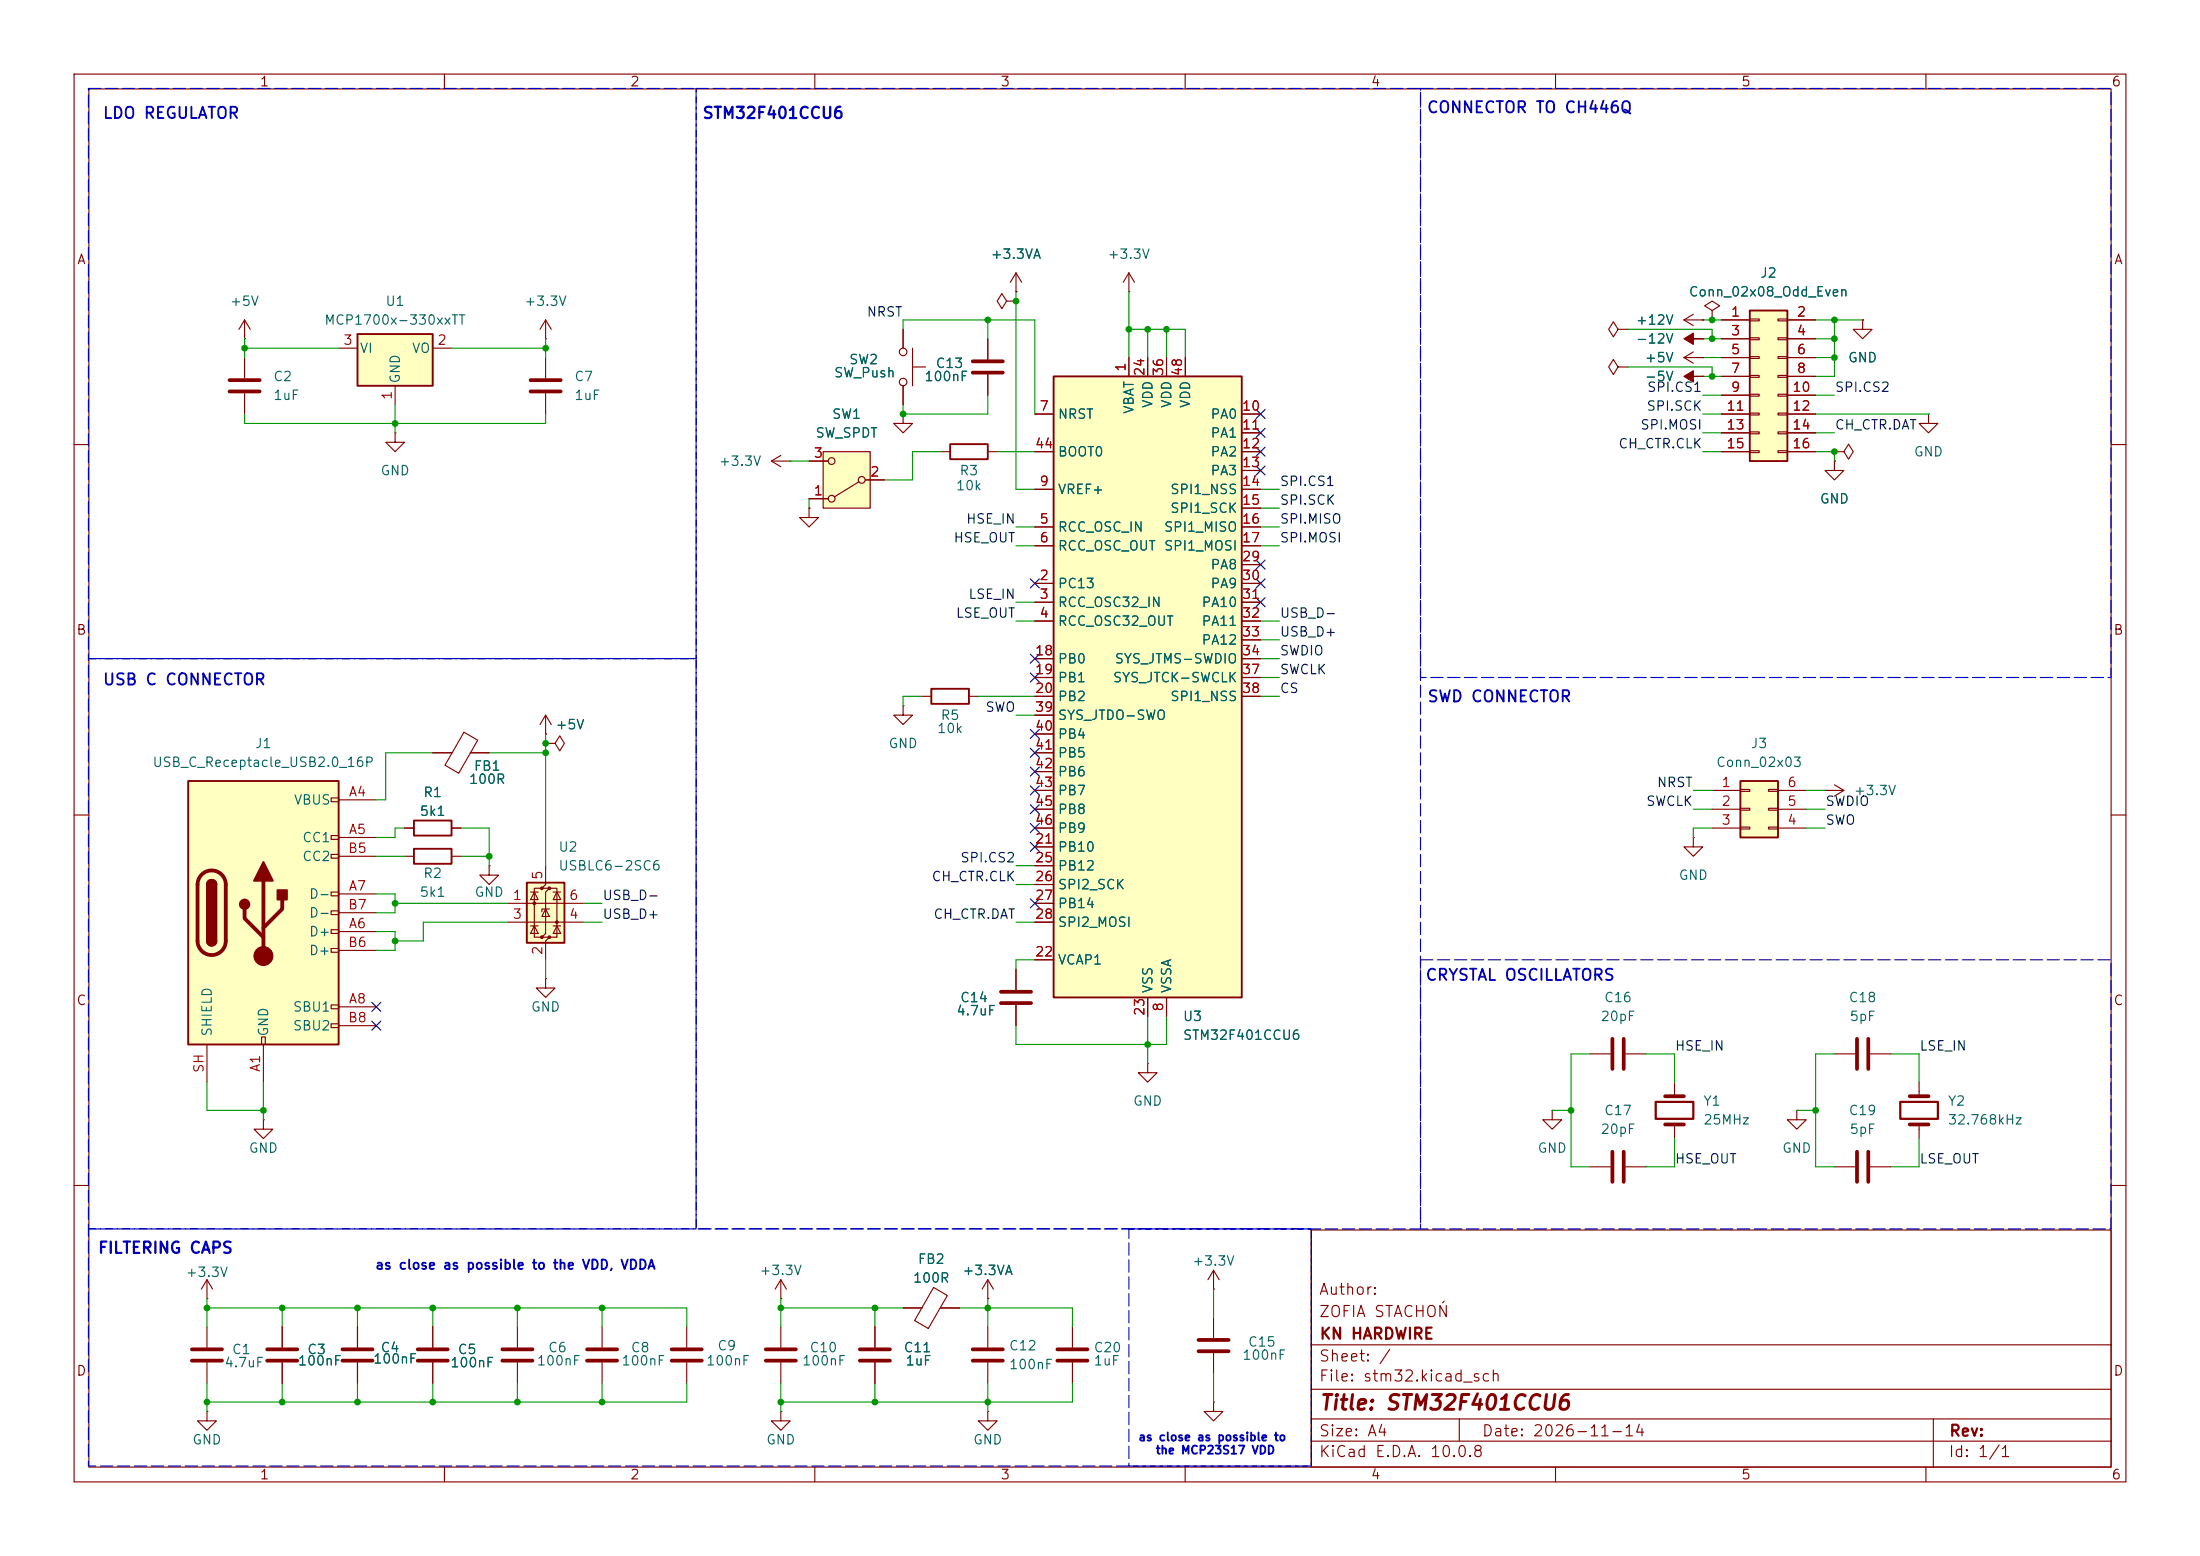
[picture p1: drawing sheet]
<svg xmlns="http://www.w3.org/2000/svg" width="297mm" height="210mm" viewBox="0 0 297 210" stroke-linecap="round" stroke-linejoin="round" font-family="sans-serif">
<g fill="none" stroke="#840000" stroke-width=".15">
<path d="M10 10h277v190h-277zM12 12h273v186h-273zM60 10v2M110 10v2M160 10v2M210 10v2M260 10v2M10 60h2M285 60h2M73.7 99.1h.1M73.7 96.5l-.8 1.3M73.7 96.5l.7 1.3"/>
<path d="M73.7 96.5v2.6M10 110h2M66 116.8v1.3h1.3l-1.3 1.3-1.2-1.3h1.2M66 116.8h.1M285 110h2M154.9 143.5v1.3h1.3l-1.3 1.3-1.2-1.3h1.2M154.9 143.5h.1M10 160h2M177 166h108v32h-108zM285 160h2M60 198v2M110 198v2"/>
<path d="M160 198v2M177 194.5h108M177 191.5h108M177 187.5h108M177 181.5h108M197 191.5v3M210 198v2M260 198v2M261 191.5v6.5"/>
</g>
<path d="M71.1 119.1h5.1v8.2h-5.1z" fill="#ffffc2"/>
<g fill="#840000">
<circle cx="72.1" cy="121.9" r=".25"/>
<circle cx="73.2" cy="119.9" r=".25"/>
<circle cx="73.2" cy="126.5" r=".25"/>
<circle cx="74.2" cy="119.9" r=".25"/>
<circle cx="74.2" cy="126.5" r=".25"/>
<circle cx="75.2" cy="124.5" r=".25"/>
</g>
<g fill="none" stroke="#840000" stroke-width=".15">
<path d="M54.6 111.8h1.3M54.6 115.6h1.3M61 111.8h1.2M61 115.6h1.2M73.2 119.9h-1.1v6.6h1.1M73.7 116.8v2.6l-.5 .5h1l-.5 .5v5.6l-.5 .5h1l-.5 .5v2.5M74.2 119.9h1v6.6h-1M68.6 121.9h10.1M68.6 124.5h10.1M71.6 125h1M71.6 120.4h1M72.1 120.4l.5 1h-1z"/>
<path d="M72.1 125l.5 1h-1zM73.7 122.7l.5 1h-1zM73.7 132.1v1.3h1.2l-1.2 1.2-1.3-1.2h1.3M73.7 132.1h.1M74.2 122.7h-1v.4M74.7 125h1M74.7 120.4h1M75.2 120.4l.5 1h-1zM75.2 125l.5 1h-1zM35.6 151.1v1.3h1.2l-1.2 1.3-1.3-1.3h1.3M35.6 151.1h.1"/>
</g>
<path d="M55.9 110.7h5.1v2.1h-5.1zM55.9 114.6h5.1v2h-5.1zM71.1 119.1h5.1v8.2h-5.1z" fill="none" stroke="#840000" stroke-width=".25"/>
<path d="M25.4 105.4h20.3v35.6h-20.3z" fill="#ffffc2"/>
<g fill="none" stroke="#840000" stroke-width=".15">
<path d="M121.9 55.9v1.3h1.3l-1.3 1.2-1.3-1.2h1.3M121.9 55.9h.1M227.3 48.3l1.3 .7M227.3 48.3h2.6M228.6 47.5l-1.3 .8M229.9 48.3h.1M229.9 45.7h.1M62.6 98.8l1.9 1.1-2.6 4.5-1.8-1.1zM44.7 107.7h1v.5h-1zM44.7 112.8h1v.5h-1zM44.7 115.3h1v.5h-1zM45.7 108h5.1"/>
<path d="M45.7 113h5.1M45.7 115.6h5.1M58.4 101.6h2.6M63.5 101.6h2.5M35.3 140h.5v1h-.5zM44.7 120.4h1v.5h-1zM44.7 122.9h1v.5h-1zM44.7 125.5h1v.5h-1zM44.7 128h1v.5h-1zM44.7 135.6h1v.5h-1zM44.7 138.2h1v.5h-1zM45.7 125.7h5.1"/>
<path d="M45.7 120.7h5.1M45.7 135.9h5.1M45.7 128.3h5.1M45.7 123.2h5.1M45.7 138.4h5.1M27.9 141v5.1M35.6 141v5.1M209.5 149.9v1.2h1.3l-1.3 1.3-1.2-1.3h1.2M209.5 149.9h.1M214.6 157.5h2.8M214.6 142.2h2.8M219.5 157.5h2.7"/>
<path d="M219.5 142.2h2.7M226.1 146.1v1.9M226.1 151.8v1.9M242.6 149.9v1.2h1.2l-1.2 1.3-1.3-1.3h1.3M242.6 149.9h.1M247.6 157.5h2.8M247.6 142.2h2.8M252.5 157.5h2.8M252.5 142.2h2.8M259.1 146.1v1.9M259.1 151.8v1.9M27.9 175.3h.1"/>
<path d="M27.9 172.7v2.6M27.9 172.7l-.7 1.3M27.9 172.7l.8 1.3M38.1 179.1v2.8M48.3 179.1v2.8M27.9 190.5v1.3h1.3l-1.3 1.2-1.2-1.2h1.2M27.9 190.5h.1M38.1 183.9v2.8M48.3 183.9v2.8"/>
</g>
<path d="M25.4 105.4h20.3v35.6h-20.3zM27.9 119.4a.64 .64 0 0 1 .7-.7 .64 .64 0 0 1 .6 .7M27.9 127a.64 .64 0 0 0 .7 .6 .64 .64 0 0 0 .6-.6" fill="none" stroke="#840000" stroke-width=".25"/>
<g fill="none" stroke="#840000" stroke-width=".51">
<path d="M27.2 118a1.9 1.9 0 0 1 2.1-.4 1.9 1.9 0 0 1 1.2 1.8v7.6a1.91 1.91 0 0 1-1.9 1.9 1.91 1.91 0 0 1-1.9-1.9v-7.6a1.9 1.9 0 0 1 .5-1.4zM35.6 118.9v10.1M33 122.7v1.3l2.6 2.5M38.1 121.4v1.3l-2.5 2.5M217.7 140.2v4.1M217.7 155.4v4.1M219.2 140.2v4.1M219.2 155.4v4.1M224.8 151.8h2.5M224.8 148h2.5M250.7 140.2v4.1M250.7 155.4v4.1"/>
<path d="M252.2 140.2v4.1M252.2 155.4v4.1M257.8 151.8h2.5M257.8 148h2.5M36.1 182.1h4M36.1 183.6h4M46.2 182.1h4.1M46.2 183.6h4.1"/>
</g>
<g fill="#840000" stroke="#840000" stroke-width=".25">
<path d="M27.9 119.4h1.3v7.6h-1.3z"/>
<path d="M28.1 118.9a.64 .64 0 0 1 .7-.1 .64 .64 0 0 1 .4 .6h-1.3z"/>
<path d="M27.9 127h1.3a.64 .64 0 0 1-.6 .6 .64 .64 0 0 1-.7-.6z"/>
<path d="M35.6 116.3l1.2 2.6h-2.5z"/>
<path d="M37.5 120.1h1.2v1.3h-1.2z"/>
<circle cx="33" cy="122" r=".63"/>
</g>
<g fill="#840000" stroke="#840000" stroke-width=".15">
<path d="M227.3 45.7l1.3-.7v.7h1.3h-1.3v.8z"/>
<circle cx="35.6" cy="129" r="1.27"/>
</g>
<path d="M223.5 148.7h5.1v2.3h-5.1zM256.5 148.7h5.1v2.3h-5.1z" fill="none" stroke="#840000" stroke-width=".3"/>
<path d="M142.2 50.8h25.4v83.8h-25.4z" fill="#ffffc2"/>
<path d="M142.2 50.8h25.4v83.8h-25.4z" fill="none" stroke="#840000" stroke-width=".25"/>
<g fill="none" stroke="#840000" stroke-width=".15">
<path d="M137.2 39.4h.1M137.2 36.8l-.8 1.3M137.2 36.8l.7 1.3M137.2 36.8v2.6M135.9 40.6l-.6-1-.7 1 .7 1.1 .6-1.1h1.3M137.2 40.6h.1M139.7 55.9h2.5M152.4 48.3v2.5M154.9 48.3v2.5M157.5 48.3v2.5M160 48.3v2.5M167.6 55.9h2.6"/>
<path d="M167.6 58.4h2.6M104.1 62.2l1.3 .8M104.1 62.2h2.6M105.4 61.5l-1.3 .7M106.7 62.2h.1M109.2 68.6v1.3h1.3l-1.3 1.2-1.3-1.2h1.3M109.2 68.6h.1M139.7 78.7h2.5M139.7 71.1h2.5M139.7 73.7h2.5M139.7 66h2.5M139.7 61h2.5"/>
<path d="M167.6 78.7h2.6M167.6 71.1h2.6M167.6 73.7h2.6M167.6 66h2.6M167.6 61h2.6M167.6 63.5h2.6M167.6 68.6h2.6M167.6 76.2h2.6M139.7 81.3h2.5M139.7 83.8h2.5M139.7 88.9h2.5M139.7 91.4h2.5"/>
<path d="M139.7 94h2.5M139.7 96.5h2.5M139.7 99.1h2.5M167.6 81.3h2.6M167.6 83.8h2.6M167.6 88.9h2.6M167.6 91.4h2.6M167.6 94h2.6M167.6 86.4h2.6M139.7 114.3h2.5M139.7 116.8h2.5M139.7 119.4h2.5"/>
<path d="M139.7 101.6h2.5M139.7 104.1h2.5M139.7 106.7h2.5M139.7 109.2h2.5M139.7 111.8h2.5M139.7 129.5h2.5M139.7 121.9h2.5M139.7 124.5h2.5M154.9 134.6v2.6M157.5 134.6v2.6"/>
</g>
<path d="M111.1 61h6.4v7.6h-6.4z" fill="#ffffc2"/>
<g fill="none" stroke="#840000" stroke-width=".15">
<path d="M152.4 39.4h.1M152.4 36.8l-.8 1.3M152.4 36.8l.8 1.3M152.4 36.8v2.6M121.9 44.5v2.5M121.9 52.1v2.5M123.2 49.5h1.8M123.2 47v5.1M133.3 45.7v2.8M133.3 50.5v2.8M109.2 67.3h2.6M109.2 62.2h2.6"/>
<path d="M111.1 61h6.4v7.6h-6.4zM116 65l-3.4 2.1M116.8 64.8h2.6M127 61h1.3M133.3 61h1.3M247.6 62.2v1.3h1.3l-1.3 1.3-1.2-1.3h1.2M247.6 62.2h.1M121.9 95.3v1.2h1.3l-1.3 1.3-1.3-1.3h1.3M121.9 95.3h.1M124.5 94h1.2M130.8 94h1.3M228.6 113v1.3h1.3l-1.3 1.3-1.3-1.3h1.3"/>
<path d="M228.6 113h.1M246.4 106.7h.1M246.4 106.7h2.5M247.6 105.9l1.3 .8M248.9 106.7l-1.3 .7M137.2 130.8v2.8M137.2 135.6v2.8"/>
<circle cx="121.9" cy="51.6" r=".51"/>
<circle cx="121.9" cy="47.5" r=".51"/>
<circle cx="112.3" cy="67.3" r=".46"/>
<circle cx="112.3" cy="62.2" r=".46"/>
<circle cx="116.3" cy="64.8" r=".46"/>
</g>
<path d="M128.3 59.9h5v2.1h-5zM125.7 93h5.1v2h-5.1z" fill="none" stroke="#840000" stroke-width=".25"/>
<path d="M131.3 48.8h4.1M131.3 50.3h4.1M135.1 133.9h4.1M135.1 135.4h4.1" fill="none" stroke="#840000" stroke-width=".51"/>
<path d="M234.9 105.4h5.1v7.6h-5.1z" fill="#ffffc2"/>
<path d="M234.9 105.4h5.1v7.6h-5.1z" fill="none" stroke="#840000" stroke-width=".25"/>
<g fill="none" stroke="#840000" stroke-width=".15">
<path d="M33 48.3v2.8M33 53.1v2.8M218.4 44.5l-.6-1.1-.6 1.1 .6 1 .6-1h1.3M219.7 44.5h.1M227.3 43.2l1.3 .7M227.3 43.2h2.6M228.6 42.4l-1.3 .8M229.9 43.2h.1M73.7 100.3h1.2l.7-1 .6 1-.6 1-.7-1M73.7 100.3h.1M231.1 106.7h3.8M231.1 109.2h3.8"/>
<path d="M231.1 111.8h3.8M234.9 106.6h1.3v.2h-1.3zM234.9 109.1h1.3v.2h-1.3zM234.9 111.6h1.3v.3h-1.3zM238.8 106.6h1.2v.2h-1.2zM238.8 109.1h1.2v.2h-1.2zM238.8 111.6h1.2v.3h-1.2zM240 106.7h3.8M240 109.2h3.8M240 111.8h3.8M27.9 179.1v2.8M144.8 179.1v2.8"/>
<path d="M163.8 174h.1M163.8 171.5l-.7 1.2M163.8 171.5l.8 1.2M163.8 171.5v2.5M163.8 177.8v2.8M27.9 183.9v2.8M144.8 183.9v2.8M163.8 189.2v1.3h1.3l-1.3 1.3-1.2-1.3h1.2M163.8 189.2h.1M163.8 182.6v2.8"/>
</g>
<path d="M31 51.3h4.1M31 52.8h4.1M25.9 182.1h4.1M25.9 183.6h4.1M142.7 182.1h4.1M142.7 183.6h4.1M161.8 180.8h4.1M161.8 182.4h4.1" fill="none" stroke="#840000" stroke-width=".51"/>
<path d="M236.2 41.9h5.1v20.3h-5.1z" fill="#ffffc2"/>
<path d="M236.2 41.9h5.1v20.3h-5.1z" fill="none" stroke="#840000" stroke-width=".25"/>
<g fill="none" stroke="#840000" stroke-width=".15">
<path d="M231.1 41.9l1.1-.6-1.1-.7-1 .7 1 .6v1.3M231.1 43.2h.1M232.4 43.2h3.8M232.4 45.7h3.8M232.4 48.3h3.8M232.4 50.8h3.8M232.4 53.3h3.8M232.4 55.9h3.8M232.4 58.4h3.8M236.2 43.1h1.3v.2h-1.3zM236.2 45.6h1.3v.2h-1.3zM236.2 48.1h1.3v.3h-1.3z"/>
<path d="M236.2 50.7h1.3v.2h-1.3zM236.2 53.2h1.3v.3h-1.3zM236.2 55.8h1.3v.2h-1.3zM236.2 58.3h1.3v.2h-1.3zM240 43.1h1.3v.2h-1.3zM240 45.6h1.3v.2h-1.3zM240 48.1h1.3v.3h-1.3zM240 50.7h1.3v.2h-1.3zM240 53.2h1.3v.3h-1.3zM240 55.8h1.3v.2h-1.3zM240 58.3h1.3v.2h-1.3zM241.3 43.2h3.8"/>
<path d="M241.3 45.7h3.8M241.3 48.3h3.8M241.3 50.8h3.8M241.3 53.3h3.8M241.3 55.9h3.8M241.3 58.4h3.8M232.4 61h3.8M236.2 60.8h1.3v.3h-1.3zM240 60.8h1.3v.3h-1.3zM241.3 61h3.8"/>
</g>
<path d="M48.3 45.1h10.1v7h-10.1z" fill="#ffffc2"/>
<path d="M48.3 45.1h10.1v7h-10.1z" fill="none" stroke="#840000" stroke-width=".25"/>
<g fill="none" stroke="#840000" stroke-width=".15">
<path d="M137.2 39.4h.1M33 45.7h.1M33 43.2l-.7 1.3M33 43.2l.8 1.3M33 43.2v2.5M45.7 47h2.6M53.3 58.4v1.3h1.3l-1.3 1.3-1.2-1.3h1.2M53.3 58.4h.1M53.3 52.1v2.5M58.4 47h2.6M73.7 45.7h.1M73.7 43.2l-.8 1.3"/>
<path d="M73.7 43.2l.7 1.3M73.7 43.2v2.5M73.7 48.3v2.8M73.7 53.1v2.8M121.9 44.5v2.5M121.9 52.1v2.5M133.3 45.7v2.8M133.3 50.5v2.8M137.2 40.6h.1M139.7 55.9h2.5M152.4 48.3v2.5M154.9 48.3v2.5"/>
<path d="M157.5 48.3v2.5M160 48.3v2.5M167.6 55.9h2.6M167.6 58.4h2.6M218.4 49.5l-.6-1-.6 1 .6 1 .6-1h1.3M219.7 49.5h.1M229.9 50.8h.1M229.9 48.3h.1M229.9 45.7h.1M229.9 43.2h.1M231.1 43.2h.1M232.4 55.9h3.8"/>
<path d="M232.4 58.4h3.8M232.4 43.2h3.8M232.4 45.7h3.8M232.4 48.3h3.8M232.4 50.8h3.8M232.4 53.3h3.8M241.3 55.9h3.8M241.3 58.4h3.8M241.3 43.2h3.8M241.3 45.7h3.8M241.3 48.3h3.8M241.3 50.8h3.8"/>
<path d="M241.3 53.3h3.8M251.5 43.2v1.3h1.2l-1.2 1.2-1.3-1.2h1.3M251.5 43.2h.1M260.3 55.9v1.3h1.3l-1.3 1.2-1.2-1.2h1.2M260.3 55.9h.1M109.2 68.6h.1M109.2 67.3h2.6M109.2 62.2h2.6M116.8 64.8h2.6M139.7 78.7h2.5M139.7 71.1h2.5M139.7 73.7h2.5"/>
<path d="M139.7 66h2.5M139.7 61h2.5M167.6 78.7h2.6M167.6 71.1h2.6M167.6 73.7h2.6M167.6 66h2.6M167.6 61h2.6M167.6 63.5h2.6M167.6 68.6h2.6M167.6 76.2h2.6M232.4 61h3.8M241.3 61h3.8"/>
<path d="M247.6 61h1.3l.7-1.1 .6 1.1-.6 1-.7-1M247.6 61h.1M247.6 62.2h.1M73.7 99.1h.1M139.7 81.3h2.5M139.7 83.8h2.5M139.7 88.9h2.5M139.7 91.4h2.5M139.7 94h2.5M139.7 96.5h2.5M139.7 99.1h2.5M167.6 81.3h2.6"/>
<path d="M167.6 83.8h2.6M167.6 88.9h2.6M167.6 91.4h2.6M167.6 94h2.6M167.6 86.4h2.6M54.6 111.8h1.3M58.4 101.6h2.6M61 111.8h1.2M63.5 101.6h2.5M73.7 100.3h.1M139.7 111.8h2.5M139.7 101.6h2.5"/>
<path d="M139.7 114.3h2.5M139.7 116.8h2.5M139.7 119.4h2.5M139.7 104.1h2.5M139.7 106.7h2.5M139.7 109.2h2.5M137.2 130.8v2.8M137.2 135.6v2.8M139.7 129.5h2.5M139.7 121.9h2.5M139.7 124.5h2.5M154.9 134.6v2.6"/>
<path d="M157.5 134.6v2.6M38.1 179.1v2.8M48.3 179.1v2.8M58.4 179.1v2.8M69.8 179.1v2.8M81.3 179.1v2.8M92.7 179.1v2.8M105.4 175.3h.1M105.4 172.7v2.6M105.4 179.1v2.8M105.4 172.7l-.8 1.3M105.4 172.7l.8 1.3"/>
<path d="M118.1 179.1v2.8M121.9 176.5h2.6M126 173.8l1.9 1.1-2.6 4.4-1.8-1.1zM126.9 176.5h2.6M133.3 175.3h.1M133.3 172.7l-.7 1.3M133.3 172.7l.8 1.3M133.3 172.7v2.6M133.3 179.1v2.8M38.1 183.9v2.8M48.3 183.9v2.8M58.4 183.9v2.8"/>
<path d="M69.8 183.9v2.8M81.3 183.9v2.8M92.7 183.9v2.8M105.4 190.5v1.3h1.3l-1.3 1.2-1.3-1.2h1.3M105.4 190.5h.1M105.4 183.9v2.8M118.1 183.9v2.8M133.3 190.5v1.3h1.3l-1.3 1.2-1.2-1.2h1.2M133.3 190.5h.1M133.3 183.9v2.8"/>
</g>
<g fill="none" stroke="#840000" stroke-width=".51">
<path d="M71.6 51.3h4.1M71.6 52.8h4.1M56.4 182.1h4.1M56.4 183.6h4.1M67.8 182.1h4.1M67.8 183.6h4.1M79.2 182.1h4.1M79.2 183.6h4.1M90.7 182.1h4M90.7 183.6h4M103.4 182.1h4M103.4 183.6h4"/>
<path d="M116.1 182.1h4M116.1 183.6h4M131.3 182.1h4.1M131.3 183.6h4.1"/>
</g>
<path d="M227.3 50.8l1.3-.8v.8h1.3h-1.3v.8z" fill="#840000" stroke="#840000" stroke-width=".15"/>
<g fill="none" stroke="#009600" stroke-width=".15">
<path d="M137.2 39.4v26.6h2.5M152.4 39.4v8.9M33 55.9v1.3h40.7v-1.3M33 45.7v2.6M33 47h12.7M53.3 54.6v3.8M61 47h12.7M73.7 45.7v2.6M121.9 44.5v-1.3h17.8v12.7M133.3 53.3v2.6h-11.4v-1.3M133.3 43.2v2.5M152.4 44.5h7.6v3.8"/>
<path d="M154.9 44.5v3.8M157.5 44.5v3.8M219.7 44.5h11.4v1.2M219.7 49.5h11.4v1.3M229.9 43.2h2.5M229.9 58.4h2.5M229.9 53.3h2.5M229.9 55.9h2.5M229.9 50.8h2.5M229.9 45.7h2.5M229.9 48.3h2.5M245.1 43.2h6.4"/>
<path d="M245.1 58.4h2.5M245.1 53.3h2.5M245.1 55.9h15.2M245.1 45.7h2.5M245.1 48.3h2.5M247.6 43.2v7.6h-2.5M106.7 62.2h2.5M109.2 67.3v1.3M127 61h-3.8v3.8h-3.8M134.6 61h5.1M137.2 73.7h2.5M137.2 71.1h2.5"/>
<path d="M170.2 73.7h2.5M170.2 68.6h2.5M170.2 71.1h2.5M170.2 66h2.5M229.9 61h2.5M245.1 61h2.5v1.2M73.7 99.1v17.7M124.5 94h-2.6v1.3M132.1 94h7.6M137.2 83.8h2.5M137.2 96.5h2.5M137.2 81.3h2.5"/>
<path d="M170.2 83.8h2.5M170.2 88.9h2.5M170.2 86.4h2.5M170.2 94h2.5M170.2 91.4h2.5M50.8 115.6h3.8M54.6 111.8h-1.3v1.2h-2.5M58.4 101.6h-6.3v6.4h-1.3M62.2 111.8h3.8v5M62.2 115.6h3.8M66 101.6h7.7M137.2 116.8h2.5"/>
<path d="M137.2 119.4h2.5M228.6 106.7h2.5M228.6 109.2h2.5M231.1 111.8h-2.5v1.2M243.8 111.8h2.6M243.8 106.7h2.6M243.8 109.2h2.6M50.8 120.7h2.5v2.5h-2.5M50.8 125.7h2.5v2.6h-2.5M53.3 121.9h15.3M68.6 124.5h-11.5v2.5h-3.8M73.7 129.5v2.6"/>
<path d="M78.7 124.5h2.6M78.7 121.9h2.6M137.2 124.5h2.5M139.7 129.5h-2.5v1.3M154.9 137.2v6.3M157.5 137.2v3.8h-20.3v-2.6M27.9 146.1v3.8h7.7M35.6 146.1v5M209.5 149.9h2.6M214.6 142.2h-2.5v15.3h2.5M222.2 142.2h3.9v3.9M226.1 153.7v3.8h-3.9"/>
<path d="M242.6 149.9h2.5M247.6 142.2h-2.5v15.3h2.5M255.3 142.2h3.8v3.9M259.1 153.7v3.8h-3.8M27.9 176.5h64.8v2.6M27.9 175.3v3.8M38.1 176.5v2.6M48.3 176.5v2.6M58.4 176.5v2.6M69.8 176.5v2.6M81.3 176.5v2.6M105.4 176.5h16.5"/>
<path d="M105.4 175.3v3.8M118.1 176.5v2.6M129.5 176.5h15.3v2.6M133.3 175.3v3.8M163.8 174v3.8M27.9 186.7v3.8M38.1 186.7v2.5M48.3 186.7v2.5M58.4 186.7v2.5M69.8 186.7v2.5M81.3 186.7v2.5M92.7 186.7v2.5h-64.8"/>
<path d="M105.4 186.7v3.8M118.1 186.7v2.5M133.3 186.7v3.8M144.8 186.7v2.5h-39.4M163.8 185.4v3.8"/>
</g>
<g fill="none" stroke="#000084" stroke-width=".15">
<path d="M169.6 57.8l1.2 1.2M169.6 55.3l1.2 1.2M170.8 57.8l-1.2 1.2M170.8 55.3l-1.2 1.2M139.1 78.1l1.2 1.2M140.3 78.1l-1.2 1.2M169.6 60.4l1.2 1.2M169.6 62.9l1.2 1.2M169.6 75.6l1.2 1.2M169.6 78.1l1.2 1.2M170.8 60.4l-1.2 1.2M170.8 62.9l-1.2 1.2"/>
<path d="M170.8 75.6l-1.2 1.2M170.8 78.1l-1.2 1.2M139.1 98.5l1.2 1.2M139.1 88.3l1.2 1.2M139.1 90.8l1.2 1.2M140.3 98.5l-1.2 1.2M140.3 88.3l-1.2 1.2M140.3 90.8l-1.2 1.2M169.6 80.7l1.2 1.2M170.8 80.7l-1.2 1.2M139.1 101l1.2 1.2M139.1 111.2l1.2 1.2"/>
<path d="M139.1 103.5l1.2 1.2M139.1 108.6l1.2 1.2M139.1 113.7l1.2 1.2M139.1 106.1l1.2 1.2M140.3 101l-1.2 1.2M140.3 111.2l-1.2 1.2M140.3 103.5l-1.2 1.2M140.3 108.6l-1.2 1.2M140.3 106.1l-1.2 1.2M140.3 113.7l-1.2 1.2M50.2 137.8l1.2 1.2M50.2 135.3l1.2 1.2"/>
<path d="M51.4 137.8l-1.2 1.2M51.4 135.3l-1.2 1.2M139.1 121.3l1.2 1.2M140.3 121.3l-1.2 1.2"/>
</g>
<path d="M11.9 11.9h82.1v77h-82.1zM94 11.9h97.8v154h-97.8zM191.8 11.9h93.2v79.5h-93.2zM11.9 88.9h82.1v77h-82.1zM191.8 129.5h93.2v36.4h-93.2zM11.9 165.9h165.1v32h-165.1zM152.4 165.9h24.6v32h-24.6z" fill="none" stroke="#0000c2" stroke-width=".15" stroke-dasharray="1.7 .6"/>
<g fill="#009600">
<circle cx="33" cy="47" r=".46"/>
<circle cx="73.7" cy="47" r=".46"/>
<circle cx="53.3" cy="57.2" r=".46"/>
<circle cx="133.3" cy="189.2" r=".46"/>
<circle cx="118.1" cy="189.2" r=".46"/>
<circle cx="58.4" cy="176.5" r=".46"/>
<circle cx="69.8" cy="176.5" r=".46"/>
<circle cx="27.9" cy="189.2" r=".46"/>
<circle cx="38.1" cy="189.2" r=".46"/>
<circle cx="48.3" cy="189.2" r=".46"/>
<circle cx="48.3" cy="176.5" r=".46"/>
<circle cx="81.3" cy="189.2" r=".46"/>
<circle cx="69.8" cy="189.2" r=".46"/>
<circle cx="58.4" cy="189.2" r=".46"/>
<circle cx="27.9" cy="176.5" r=".46"/>
<circle cx="38.1" cy="176.5" r=".46"/>
<circle cx="81.3" cy="176.5" r=".46"/>
<circle cx="35.6" cy="149.9" r=".46"/>
<circle cx="53.3" cy="127" r=".46"/>
<circle cx="152.4" cy="44.5" r=".46"/>
<circle cx="157.5" cy="44.5" r=".46"/>
<circle cx="137.2" cy="40.6" r=".46"/>
<circle cx="154.9" cy="44.5" r=".46"/>
<circle cx="133.3" cy="43.2" r=".46"/>
<circle cx="121.9" cy="55.9" r=".46"/>
<circle cx="53.3" cy="121.9" r=".46"/>
<circle cx="66" cy="115.6" r=".46"/>
<circle cx="105.4" cy="189.2" r=".46"/>
<circle cx="105.4" cy="176.5" r=".46"/>
<circle cx="133.3" cy="176.5" r=".46"/>
<circle cx="154.9" cy="141" r=".46"/>
<circle cx="118.1" cy="176.5" r=".46"/>
<circle cx="73.7" cy="100.3" r=".46"/>
<circle cx="73.7" cy="101.6" r=".46"/>
<circle cx="231.1" cy="50.8" r=".46"/>
<circle cx="231.1" cy="45.7" r=".46"/>
<circle cx="245.1" cy="149.9" r=".46"/>
<circle cx="212.1" cy="149.9" r=".46"/>
<circle cx="247.6" cy="43.2" r=".46"/>
<circle cx="247.6" cy="45.7" r=".46"/>
<circle cx="247.6" cy="61" r=".46"/>
<circle cx="247.6" cy="48.3" r=".46"/>
<circle cx="231.1" cy="43.2" r=".46"/>
</g>
<text font-size="2" fill="#840000" x="178" y="190.8">Title: STM32F401CCU6</text>
<g font-size="1.5" fill="#0000c2">
<text x="13.8" y="16.4">LDO REGULATOR</text>
<text x="94.7" y="16.4">STM32F401CCU6</text>
<text x="192.5" y="15.6">CONNECTOR TO CH446Q</text>
<text x="13.8" y="92.9">USB C CONNECTOR</text>
<text x="192.6" y="95.1">SWD CONNECTOR</text>
<text x="192.3" y="132.7">CRYSTAL OSCILLATORS</text>
<text x="13.1" y="169.6">FILTERING CAPS</text>
</g>
<g font-size="1.5" fill="#840000">
<text x="178" y="178.1">ZOFIA STACHOŃ</text>
<text x="178" y="175.1">Author:</text>
<text x="178" y="184.1">Sheet: /</text>
<text x="178" y="181.1">KN HARDWIRE</text>
<text x="178" y="186.8">File: stm32.kicad_sch</text>
<text x="178" y="197">KiCad E.D.A. 10.0.8</text>
<text x="178" y="194.2">Size: A4</text>
<text x="200" y="194.2">Date: 2026-11-14</text>
<text x="263" y="197">Id: 1/1</text>
<text x="263" y="194.2">Rev:</text>
</g>
<g font-size="1.3" fill="#840000">
<text x="35" y="12">1</text>
<text x="85" y="12">2</text>
<text x="135" y="12">3</text>
<text x="185" y="12">4</text>
<text x="235" y="12">5</text>
<text x="285" y="12">6</text>
<text x="10.3" y="36">A</text>
<text x="285.3" y="36">A</text>
<text x="10.2" y="86">B</text>
<text x="285.2" y="86">B</text>
<text x="10.2" y="136">C</text>
<text x="285.2" y="136">C</text>
<text x="10.2" y="186">D</text>
<text x="285.2" y="186">D</text>
<text x="35" y="200">1</text>
<text x="85" y="200">2</text>
<text x="135" y="200">3</text>
<text x="185" y="200">4</text>
<text x="235" y="200">5</text>
<text x="285" y="200">6</text>
</g>
<g font-size="1.3" fill="#006464">
<text x="133.6" y="35.3">+3.3VA</text>
<text x="149.4" y="35.3">+3.3V</text>
<text x="31" y="41.6">+5V</text>
<text x="51.9" y="41.6">U1</text>
<text x="70.7" y="41.6">+3.3V</text>
<text x="227.9" y="40.3">Conn_02x08_Odd_Even</text>
<text x="237.5" y="37.8">J2</text>
<text x="43.7" y="44.1">MCP1700x-330xxTT</text>
<text x="48.5" y="48">VI</text>
<text x="55.5" y="48">VO</text>
<text x="220.7" y="46.7">-12V</text>
<text x="220.7" y="44.1">+12V</text>
<text x="36.8" y="51.8">C2</text>
<text x="54.3" y="51.8" transform="rotate(-90 54.3 51.8)">GND</text>
<text x="77.5" y="51.8">C7</text>
<text x="112.5" y="51.3">SW_Push</text>
<text x="114.5" y="49.5">SW2</text>
<text x="124.7" y="51.8">100nF</text>
<text x="126.2" y="50">C13</text>
<text x="222" y="49.2">+5V</text>
<text x="222" y="51.8">-5V</text>
<text x="249.4" y="49.2">GND</text>
<text x="36.8" y="54.3">1uF</text>
<text x="77.5" y="54.3">1uF</text>
<text x="110" y="59.4">SW_SPDT</text>
<text x="112.2" y="56.8">SW1</text>
<text x="142.7" y="56.8">NRST</text>
<text x="153.4" y="56" transform="rotate(-90 153.4 56)">VBAT</text>
<text x="155.9" y="55.2" transform="rotate(-90 155.9 55.2)">VDD</text>
<text x="158.4" y="55.2" transform="rotate(-90 158.4 55.2)">VDD</text>
<text x="161" y="55.2" transform="rotate(-90 161 55.2)">VDD</text>
<text x="163.3" y="56.8">PA0</text>
<text x="163.3" y="59.4">PA1</text>
<text x="51.3" y="64.5">GND</text>
<text x="96.9" y="63.2">+3.3V</text>
<text x="129.4" y="64.5">R3</text>
<text x="142.7" y="61.9">BOOT0</text>
<text x="163.3" y="61.9">PA2</text>
<text x="163.3" y="64.5">PA3</text>
<text x="258.3" y="61.9">GND</text>
<text x="129" y="66.5">10k</text>
<text x="142.7" y="67">VREF+</text>
<text x="157.9" y="67">SPI1_NSS</text>
<text x="157.9" y="69.5">SPI1_SCK</text>
<text x="245.6" y="68.3">GND</text>
<text x="142.7" y="72.1">RCC_OSC_IN</text>
<text x="142.7" y="74.6">RCC_OSC_OUT</text>
<text x="157" y="72.1">SPI1_MISO</text>
<text x="157" y="74.6">SPI1_MOSI</text>
<text x="163.3" y="77.2">PA8</text>
<text x="142.7" y="79.7">PC13</text>
<text x="142.7" y="82.2">RCC_OSC32_IN</text>
<text x="162.1" y="82.2">PA10</text>
<text x="163.3" y="79.7">PA9</text>
<text x="142.7" y="84.8">RCC_OSC32_OUT</text>
<text x="142.7" y="89.9">PB0</text>
<text x="150.4" y="89.9">SYS_JTMS-SWDIO</text>
<text x="162.1" y="84.8">PA11</text>
<text x="162.1" y="87.3">PA12</text>
<text x="142.7" y="92.4">PB1</text>
<text x="142.7" y="94.9">PB2</text>
<text x="150.2" y="92.4">SYS_JTCK-SWCLK</text>
<text x="157.9" y="94.9">SPI1_NSS</text>
<text x="34.3" y="101.3">J1</text>
<text x="74.9" y="98.8">+5V</text>
<text x="119.9" y="101.3">GND</text>
<text x="126.4" y="99.3">10k</text>
<text x="126.9" y="97.5">R5</text>
<text x="142.7" y="97.5">SYS_JTDO-SWO</text>
<text x="142.7" y="100">PB4</text>
<text x="236.3" y="101.3">J3</text>
<text x="20.5" y="103.8">USB_C_Receptacle_USB2.0_16P</text>
<text x="57.1" y="107.9">R1</text>
<text x="63.2" y="106.1">100R</text>
<text x="63.9" y="104.3">FB1</text>
<text x="142.7" y="102.6">PB5</text>
<text x="142.7" y="105.1">PB6</text>
<text x="142.7" y="107.6">PB7</text>
<text x="231.6" y="103.8">Conn_02x03</text>
<text x="250.2" y="107.6">+3.3V</text>
<text x="39.6" y="108.9">VBUS</text>
<text x="40.7" y="114">CC1</text>
<text x="56.6" y="110.4">5k1</text>
<text x="142.7" y="110.2">PB8</text>
<text x="142.7" y="112.7">PB9</text>
<text x="40.7" y="116.5">CC2</text>
<text x="57.1" y="118.8">R2</text>
<text x="75.3" y="115.3">U2</text>
<text x="75.3" y="117.8">USBLC6-2SC6</text>
<text x="142.7" y="115.3">PB10</text>
<text x="142.7" y="117.8">PB12</text>
<text x="226.5" y="119.1">GND</text>
<text x="41.6" y="121.6">D-</text>
<text x="41.6" y="124.2">D-</text>
<text x="56.6" y="121.4">5k1</text>
<text x="64" y="121.4">GND</text>
<text x="142.7" y="120.3">SPI2_SCK</text>
<text x="142.7" y="122.9">PB14</text>
<text x="142.7" y="125.4">SPI2_MOSI</text>
<text x="41.6" y="126.7">D+</text>
<text x="41.6" y="129.2">D+</text>
<text x="142.7" y="130.5">VCAP1</text>
<text x="39.5" y="136.9">SBU1</text>
<text x="71.6" y="136.9">GND</text>
<text x="129" y="137.4">4.7uF</text>
<text x="129.5" y="135.6">C14</text>
<text x="155.9" y="134.1" transform="rotate(-90 155.9 134.1)">VSS</text>
<text x="158.4" y="134.1" transform="rotate(-90 158.4 134.1)">VSSA</text>
<text x="216.5" y="135.6">C16</text>
<text x="249.5" y="135.6">C18</text>
<text x="28.9" y="140" transform="rotate(-90 28.9 140)">SHIELD</text>
<text x="36.5" y="140" transform="rotate(-90 36.5 140)">GND</text>
<text x="39.5" y="139.4">SBU2</text>
<text x="159.6" y="138.1">U3</text>
<text x="159.6" y="140.7">STM32F401CCU6</text>
<text x="216" y="138.1">20pF</text>
<text x="249.6" y="138.1">5pF</text>
<text x="152.9" y="149.6">GND</text>
<text x="229.9" y="149.6">Y1</text>
<text x="262.9" y="149.6">Y2</text>
<text x="33.5" y="155.9">GND</text>
<text x="207.5" y="155.9">GND</text>
<text x="216" y="153.4">20pF</text>
<text x="216.5" y="150.8">C17</text>
<text x="229.9" y="152.1">25MHz</text>
<text x="240.5" y="155.9">GND</text>
<text x="249.5" y="150.8">C19</text>
<text x="249.6" y="153.4">5pF</text>
<text x="262.9" y="152.1">32.768kHz</text>
<text x="25" y="172.7">+3.3V</text>
<text x="102.4" y="172.4">+3.3V</text>
<text x="123.2" y="173.4">100R</text>
<text x="123.8" y="170.9">FB2</text>
<text x="129.8" y="172.4">+3.3VA</text>
<text x="160.9" y="171.1">+3.3V</text>
<text x="30.2" y="184.9">4.7uF</text>
<text x="31.2" y="183.1">C1</text>
<text x="40.1" y="184.6">100nF</text>
<text x="41.4" y="183.1">C3</text>
<text x="50.3" y="184.4">100nF</text>
<text x="51.3" y="182.8">C4</text>
<text x="60.7" y="184.9">100nF</text>
<text x="61.7" y="183.1">C5</text>
<text x="72.4" y="184.6">100nF</text>
<text x="73.9" y="182.8">C6</text>
<text x="83.8" y="184.6">100nF</text>
<text x="85.1" y="182.8">C8</text>
<text x="95.2" y="184.6">100nF</text>
<text x="96.8" y="182.6">C9</text>
<text x="108.2" y="184.6">100nF</text>
<text x="109.2" y="182.8">C10</text>
<text x="121.9" y="182.8">C11</text>
<text x="122.2" y="184.6">1uF</text>
<text x="136.1" y="182.6">C12</text>
<text x="136.1" y="185.1">100nF</text>
<text x="147.6" y="182.8">C20</text>
<text x="147.6" y="184.6">1uF</text>
<text x="167.6" y="183.8">100nF</text>
<text x="168.4" y="182.1">C15</text>
<text x="25.9" y="195.3">GND</text>
<text x="103.3" y="195.3">GND</text>
<text x="131.3" y="195.3">GND</text>
</g>
<g font-size="1.3" fill="#a90000">
<text x="46.3" y="46.9">3</text>
<text x="59" y="46.9">2</text>
<text x="233.6" y="43">1</text>
<text x="233.6" y="45.6">3</text>
<text x="242.5" y="43">2</text>
<text x="242.5" y="45.6">4</text>
<text x="152.3" y="50.3" transform="rotate(-90 152.3 50.3)">1</text>
<text x="154.8" y="50.9" transform="rotate(-90 154.8 50.9)">24</text>
<text x="157.3" y="50.9" transform="rotate(-90 157.3 50.9)">36</text>
<text x="159.9" y="50.9" transform="rotate(-90 159.9 50.9)">48</text>
<text x="233.6" y="48.1">5</text>
<text x="233.6" y="50.7">7</text>
<text x="233.6" y="53.2">9</text>
<text x="241.9" y="53.2">10</text>
<text x="242.5" y="48.1">6</text>
<text x="242.5" y="50.7">8</text>
<text x="53.2" y="54.1" transform="rotate(-90 53.2 54.1)">1</text>
<text x="140.2" y="55.7">7</text>
<text x="167.6" y="55.7">10</text>
<text x="167.6" y="58.3">11</text>
<text x="233" y="55.7">11</text>
<text x="233" y="58.3">13</text>
<text x="241.9" y="55.7">12</text>
<text x="241.9" y="58.3">14</text>
<text x="109.8" y="62.1">3</text>
<text x="117.4" y="64.6">2</text>
<text x="139.6" y="60.8">44</text>
<text x="140.2" y="65.9">9</text>
<text x="167.6" y="60.8">12</text>
<text x="167.6" y="63.4">13</text>
<text x="167.6" y="65.9">14</text>
<text x="233" y="60.8">15</text>
<text x="241.9" y="60.8">16</text>
<text x="109.8" y="67.2">1</text>
<text x="140.2" y="71">5</text>
<text x="167.6" y="68.4">15</text>
<text x="167.6" y="71">16</text>
<text x="140.2" y="73.5">6</text>
<text x="167.6" y="73.5">17</text>
<text x="167.6" y="76.1">29</text>
<text x="140.2" y="78.6">2</text>
<text x="140.2" y="81.1">3</text>
<text x="140.2" y="83.7">4</text>
<text x="167.6" y="78.6">30</text>
<text x="167.6" y="81.1">31</text>
<text x="167.6" y="83.7">32</text>
<text x="139.6" y="88.8">18</text>
<text x="167.6" y="86.2">33</text>
<text x="167.6" y="88.8">34</text>
<text x="139.6" y="91.3">19</text>
<text x="139.6" y="93.8">20</text>
<text x="167.6" y="91.3">37</text>
<text x="167.6" y="93.8">38</text>
<text x="139.6" y="96.4">39</text>
<text x="139.6" y="98.9">40</text>
<text x="139.6" y="101.5">41</text>
<text x="47" y="107.8">A4</text>
<text x="139.6" y="104">42</text>
<text x="139.6" y="106.5">43</text>
<text x="232.3" y="106.5">1</text>
<text x="241.2" y="106.5">6</text>
<text x="47" y="112.9">A5</text>
<text x="139.6" y="109.1">45</text>
<text x="139.6" y="111.6">46</text>
<text x="232.3" y="109.1">2</text>
<text x="232.3" y="111.6">3</text>
<text x="241.2" y="111.6">4</text>
<text x="241.2" y="109.1">5</text>
<text x="46.9" y="115.4">B5</text>
<text x="73.5" y="118.8" transform="rotate(-90 73.5 118.8)">5</text>
<text x="139.6" y="114.2">21</text>
<text x="139.6" y="116.7">25</text>
<text x="139.6" y="119.2">26</text>
<text x="46.9" y="123.1">B7</text>
<text x="47" y="125.6">A6</text>
<text x="47" y="120.5">A7</text>
<text x="69.1" y="121.8">1</text>
<text x="69.1" y="124.3">3</text>
<text x="76.7" y="124.3">4</text>
<text x="76.7" y="121.8">6</text>
<text x="139.6" y="121.8">27</text>
<text x="139.6" y="124.3">28</text>
<text x="46.9" y="128.1">B6</text>
<text x="73.5" y="129" transform="rotate(-90 73.5 129)">2</text>
<text x="139.6" y="129.4">22</text>
<text x="47" y="135.8">A8</text>
<text x="154.8" y="137.2" transform="rotate(-90 154.8 137.2)">23</text>
<text x="157.3" y="136.6" transform="rotate(-90 157.3 136.6)">8</text>
<text x="46.9" y="138.3">B8</text>
<text x="27.8" y="144.9" transform="rotate(-90 27.8 144.9)">SH</text>
<text x="35.4" y="144.8" transform="rotate(-90 35.4 144.8)">A1</text>
</g>
<g font-size="1.3" fill="#0f0f0f">
<text x="116.9" y="43.1">NRST</text>
<text x="222.3" y="53.2">SPI.CS1</text>
<text x="247.6" y="53.2">SPI.CS2</text>
<text x="221.4" y="58.3">SPI.MOSI</text>
<text x="222.2" y="55.8">SPI.SCK</text>
<text x="247.6" y="58.3">CH_CTR.DAT</text>
<text x="172.7" y="65.9">SPI.CS1</text>
<text x="218.4" y="60.8">CH_CTR.CLK</text>
<text x="130.3" y="71">HSE_IN</text>
<text x="172.7" y="71">SPI.MISO</text>
<text x="172.7" y="68.5">SPI.SCK</text>
<text x="128.6" y="73.5">HSE_OUT</text>
<text x="172.7" y="73.5">SPI.MOSI</text>
<text x="128.9" y="83.7">LSE_OUT</text>
<text x="130.6" y="81.2">LSE_IN</text>
<text x="172.7" y="83.7">USB_D-</text>
<text x="172.7" y="88.8">SWDIO</text>
<text x="172.7" y="86.2">USB_D+</text>
<text x="172.7" y="93.9">CS</text>
<text x="172.7" y="91.3">SWCLK</text>
<text x="132.9" y="96.4">SWO</text>
<text x="223.6" y="106.6">NRST</text>
<text x="222.1" y="109.1">SWCLK</text>
<text x="246.4" y="109.1">SWDIO</text>
<text x="246.4" y="111.6">SWO</text>
<text x="125.7" y="119.3">CH_CTR.CLK</text>
<text x="129.6" y="116.7">SPI.CS2</text>
<text x="81.3" y="124.3">USB_D+</text>
<text x="81.3" y="121.8">USB_D-</text>
<text x="125.9" y="124.3">CH_CTR.DAT</text>
<text x="226" y="142.1">HSE_IN</text>
<text x="259.1" y="142.1">LSE_IN</text>
<text x="226" y="157.4">HSE_OUT</text>
<text x="259.1" y="157.4">LSE_OUT</text>
</g>
<text font-size="1.3" fill="#0000c2" x="50.6" y="171.7">as close as possible to the VDD, VDDA</text>
<g font-size="1.1" fill="#0000c2">
<text x="153.6" y="194.8">as close as possible to</text>
<text x="155.9" y="196.5">the MCP23S17 VDD</text>
</g>
</svg>
